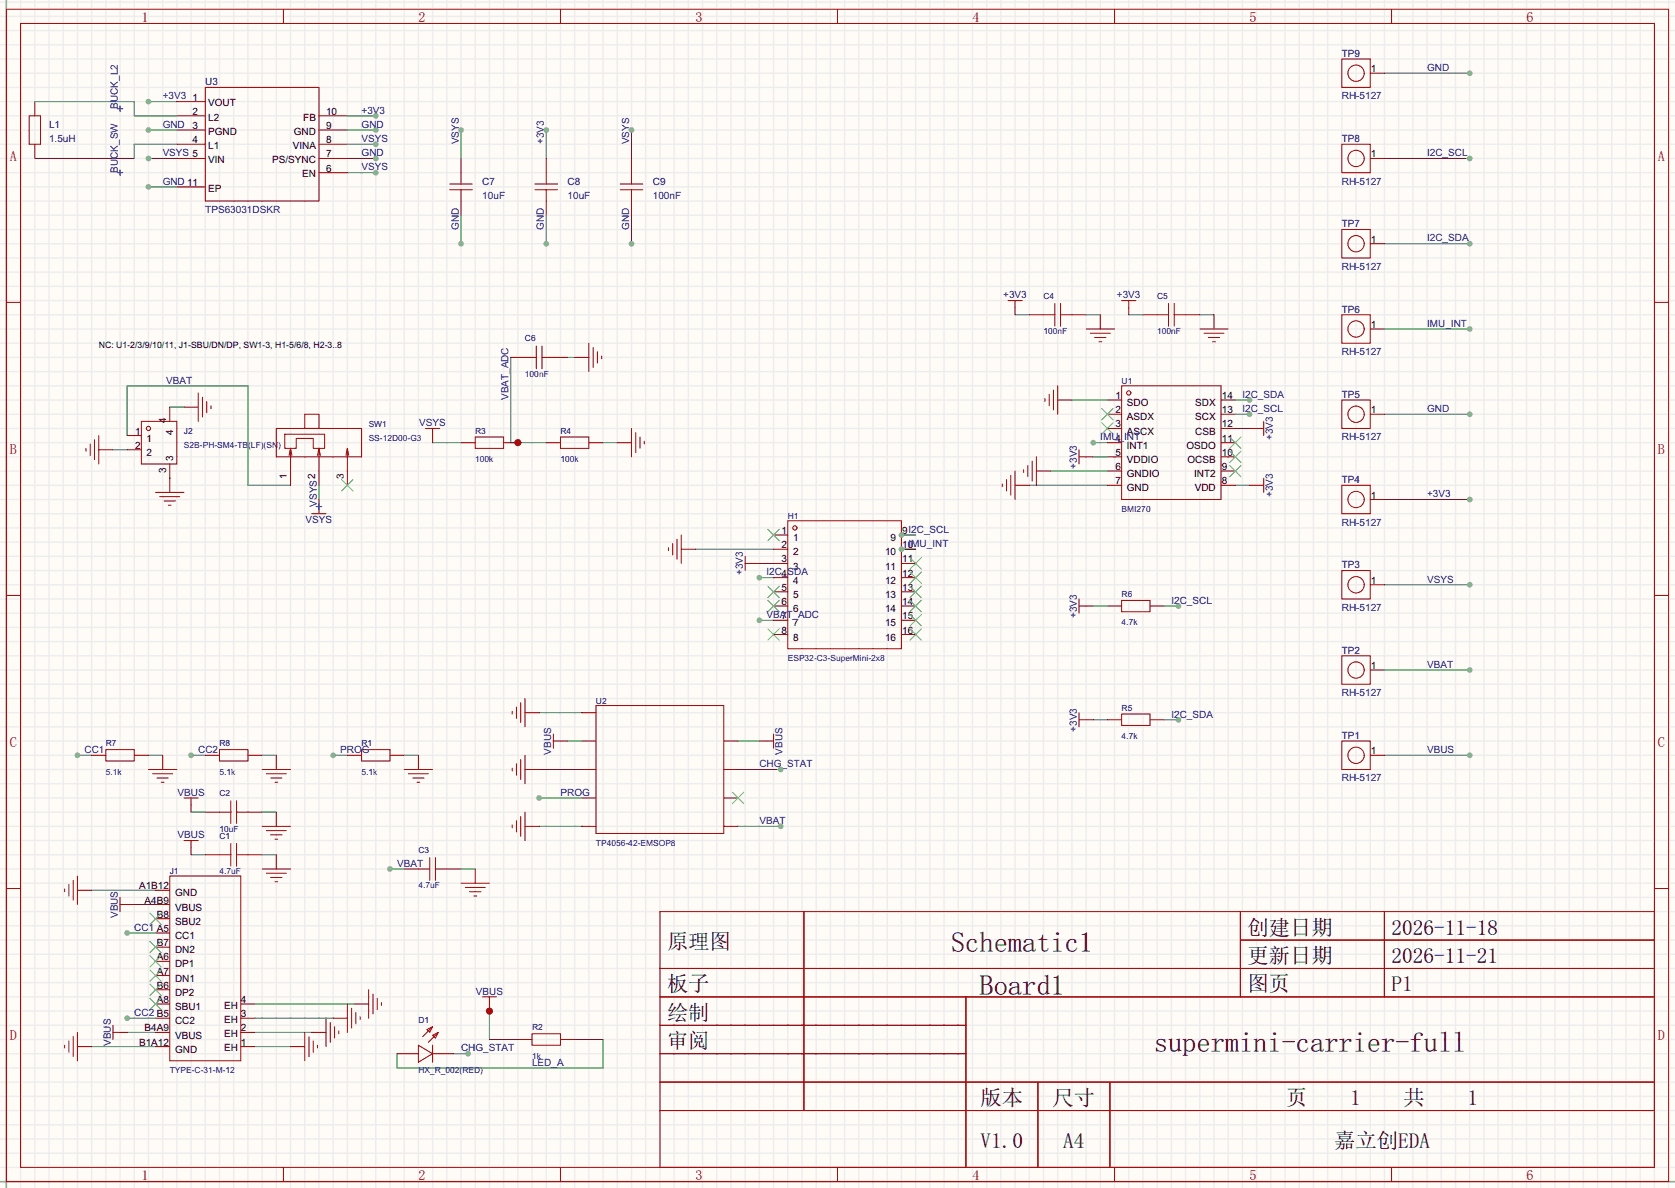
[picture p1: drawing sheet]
<svg xmlns="http://www.w3.org/2000/svg" width="299mm" height="212mm" viewBox="0 0 299 212" stroke-linecap="round" stroke-linejoin="round" font-family="sans-serif">
<path d="M0 0h299.5v212.3h-299.5z" fill="#fffcf7"/>
<g fill="none" stroke="#ededed" stroke-width=".25">
<path d="M0 .4h299.5M0 2.9h299.5M0 5.5h299.5M0 8h299.5M0 10.5h299.5M0 13.1h299.5M0 15.6h299.5M0 18.2h299.5M1.1 0v212.3M3.7 0v212.3M6.2 0v212.3M8.8 0v212.3"/>
<path d="M11.3 0v212.3M13.8 0v212.3M16.4 0v212.3M18.9 0v212.3M21.5 0v212.3M24 0v212.3M26.5 0v212.3M29.1 0v212.3M31.6 0v212.3M34.2 0v212.3M36.7 0v212.3M39.2 0v212.3"/>
<path d="M41.8 0v212.3M44.3 0v212.3M46.9 0v212.3M49.4 0v212.3M51.9 0v212.3M54.5 0v212.3M57 0v212.3M59.6 0v212.3M62.1 0v212.3M64.6 0v212.3M67.2 0v212.3M69.7 0v212.3"/>
<path d="M72.3 0v212.3M74.8 0v212.3M77.3 0v212.3M79.9 0v212.3M82.4 0v212.3M85 0v212.3M87.5 0v212.3M90 0v212.3M92.6 0v212.3M95.1 0v212.3M97.7 0v212.3M100.2 0v212.3"/>
<path d="M102.7 0v212.3M105.3 0v212.3M107.8 0v212.3M110.4 0v212.3M112.9 0v212.3M115.4 0v212.3M118 0v212.3M120.5 0v212.3M123.1 0v212.3M125.6 0v212.3M128.1 0v212.3M130.7 0v212.3"/>
<path d="M133.2 0v212.3M135.8 0v212.3M138.3 0v212.3M140.8 0v212.3M143.4 0v212.3M145.9 0v212.3M148.5 0v212.3M151 0v212.3M153.5 0v212.3M156.1 0v212.3M158.6 0v212.3M161.2 0v212.3"/>
<path d="M163.7 0v212.3M166.2 0v212.3M168.8 0v212.3M171.3 0v212.3M173.9 0v212.3M176.4 0v212.3M178.9 0v212.3M181.5 0v212.3M184 0v212.3M186.6 0v212.3M189.1 0v212.3M191.6 0v212.3"/>
<path d="M194.2 0v212.3M196.7 0v212.3M199.3 0v212.3M201.8 0v212.3M204.3 0v212.3M206.9 0v212.3M209.4 0v212.3M212 0v212.3M214.5 0v212.3M217 0v212.3M219.6 0v212.3M222.1 0v212.3"/>
<path d="M224.7 0v212.3M227.2 0v212.3M229.7 0v212.3M232.3 0v212.3M234.8 0v212.3M237.4 0v212.3M239.9 0v212.3M242.4 0v212.3M245 0v212.3M247.5 0v212.3M250.1 0v212.3M252.6 0v212.3"/>
<path d="M255.1 0v212.3M257.7 0v212.3M260.2 0v212.3M262.8 0v212.3M265.3 0v212.3M267.8 0v212.3M270.4 0v212.3M272.9 0v212.3M275.5 0v212.3M278 0v212.3M280.5 0v212.3M283.1 0v212.3"/>
<path d="M285.6 0v212.3M288.2 0v212.3M290.7 0v212.3M293.2 0v212.3M295.8 0v212.3M298.3 0v212.3M0 20.7h299.5M0 23.2h299.5M0 25.8h299.5M0 28.3h299.5M0 30.9h299.5M0 33.4h299.5"/>
<path d="M0 35.9h299.5M0 38.5h299.5M0 41h299.5M0 43.6h299.5M0 46.1h299.5M0 48.6h299.5M0 51.2h299.5M0 53.7h299.5M0 56.3h299.5M0 58.8h299.5M0 61.3h299.5M0 63.9h299.5"/>
<path d="M0 66.4h299.5M0 69h299.5M0 71.5h299.5M0 74h299.5M0 76.6h299.5M0 79.1h299.5M0 81.7h299.5M0 84.2h299.5M0 86.7h299.5M0 89.3h299.5M0 91.8h299.5M0 94.4h299.5"/>
<path d="M0 96.9h299.5M0 99.4h299.5M0 102h299.5M0 104.5h299.5M0 107.1h299.5M0 109.6h299.5M0 112.1h299.5M0 114.7h299.5M0 117.2h299.5M0 119.8h299.5M0 122.3h299.5M0 124.8h299.5"/>
<path d="M0 127.4h299.5M0 129.9h299.5M0 132.5h299.5M0 135h299.5M0 137.5h299.5M0 140.1h299.5M0 142.6h299.5M0 145.2h299.5M0 147.7h299.5M0 150.2h299.5M0 152.8h299.5M0 155.3h299.5"/>
<path d="M0 157.9h299.5M0 160.4h299.5M0 162.9h299.5M0 165.5h299.5M0 168h299.5M0 170.6h299.5M0 173.1h299.5M0 175.6h299.5M0 178.2h299.5M0 180.7h299.5M0 183.3h299.5M0 185.8h299.5"/>
<path d="M0 188.3h299.5M0 190.9h299.5M0 193.4h299.5M0 196h299.5M0 198.5h299.5M0 201h299.5M0 203.6h299.5M0 206.1h299.5M0 208.7h299.5M0 211.2h299.5"/>
</g>
<path d="M1.1 0v212.3M0 211.2h299.5" fill="none" stroke="#999" stroke-width=".25"/>
<g fill="none" stroke="#a10000" stroke-width=".18">
<path d="M1.1 1.7h297.2v209.5h-297.2zM3.7 4.2h292.1v204.5h-292.1zM50.7 1.7v2.5M100.2 1.7v2.5M149.7 1.7v2.5M199.3 1.7v2.5M248.8 1.7v2.5M1.1 54h2.6M186.6 56.3h2M188.6 54.2v4.1M189.6 56.3h2M189.6 54.2v4.1"/>
<path d="M206.9 56.3h2M208.9 54.2v4.1M209.9 56.3h2.1M209.9 54.2v4.1M295.8 54h2.5M25.3 75.3h6.3v7.6h-6.3zM49.4 76.6h15.2v5.1h-15.2zM50.9 77.6h7.1v2.5h-2v-1.7h-3v1.7h-2.1zM54.5 74h2.5v2.6h-2.5zM85 78.1h5v2h-5zM93.9 63.9h2M95.9 61.9v4"/>
<path d="M96.9 63.9h2M96.9 61.9v4M100.2 78.1h5.1v2h-5.1zM200.5 69h17.8v20.3h-17.8zM51.9 80.1l-.2 1.3M52.2 81.4l-.3-1.3v4.1M57 80.1l-.2 1.3M57.3 81.4l-.3-1.3v4.1M62.1 80.1l-.3 1.3M62.4 81.4l-.3-1.3v4.1M140.8 93.1h20.4v22.9h-20.4zM1.1 106.4h2.6"/>
<path d="M200.5 107.3h5.1v2.1h-5.1zM295.8 106.4h2.5M18.9 134h5.1v2h-5.1zM39.2 134h5.1v2h-5.1zM64.6 134h5.1v2h-5.1zM106.6 126.1h22.8v22.9h-22.8zM200.5 127.6h5.1v2.1h-5.1zM1.1 158.8h2.6M30.4 156.6h12.7v33h-12.7zM39.2 152.8h2.1M39.2 145.2h2.1M41.3 143.1v4.1"/>
<path d="M41.3 150.8v4M42.3 152.8h2M42.3 143.1v4.1M42.3 150.8v4M42.3 145.2h2M74.8 155.3h2M76.8 153.3v4.1M77.9 155.3h2M77.9 153.3v4.1M295.8 158.8h2.5M118 162.9h177.8v45.8h-177.8zM118 173.1h177.8"/>
<path d="M118 178.2h177.8M143.7 162.9v35.6M172.7 178.2v30.5M221.8 162.9v15.3M221.8 168h74M247.5 162.9v15.3M74.8 186.8l2.5 1.5-2.5 1.6zM76.3 184l1-.5-.5 1zM77.3 185l1.1-.5-.5 1.1zM77.3 186.8v3.1M77.3 183.5l-1.7 1.8M78.4 184.5l-1.8 1.8"/>
<path d="M95.1 184.8h5.1v2h-5.1zM118 183.3h54.7M118 193.4h177.8M118 188.3h54.7M118 198.5h177.8M185.6 193.4v15.3M198.4 193.4v15.3M50.7 208.7v2.5M100.2 208.7v2.5M149.7 208.7v2.5M199.3 208.7v2.5M248.8 208.7v2.5"/>
<circle cx="26.5" cy="76.6" r=".38"/>
<circle cx="201.8" cy="70.2" r=".38"/>
<circle cx="142.1" cy="94.4" r=".38"/>
</g>
<g fill="none" stroke="#870000" stroke-width=".18">
<path d="M184 56.3h2.6M191.6 56.3h2.6M204.3 56.3h2.6M212 56.3h2.5M22.7 77.9h2.6M30.4 72.8v2.5M82.4 79.1h2.6M90 79.1h2.6M91.3 63.9h2.6M97.7 79.1h2.5M98.9 63.9h2.6M105.3 79.1h2.5"/>
<path d="M198 79.1h2.5M198 71.5h2.5M198 74h2.5M198 76.6h2.5M218.3 79.1h2.6M218.3 71.5h2.6M218.3 74h2.6M218.3 76.6h2.6M22.7 80.4h2.6M30.4 82.9v2.6M51.9 84.2v2.5M57 84.2v2.5"/>
<path d="M62.1 84.2v2.5M138.3 95.6h2.5M138.3 98.2h2.5M161.2 95.6h2.5M161.2 98.2h2.5M198 81.7h2.5M198 84.2h2.5M198 86.7h2.5M218.3 81.7h2.6M218.3 84.2h2.6M218.3 86.7h2.6M138.3 100.7h2.5"/>
<path d="M138.3 103.3h2.5M138.3 105.8h2.5M138.3 108.3h2.5M138.3 110.9h2.5M138.3 113.4h2.5M161.2 100.7h2.5M161.2 103.3h2.5M161.2 105.8h2.5M161.2 108.3h2.5M161.2 110.9h2.5M161.2 113.4h2.5M198 108.3h2.5"/>
<path d="M205.6 108.3h2.6M16.4 135h2.5M24 135h2.5M36.7 135h2.5M44.3 135h2.6M62.1 135h2.5M69.7 135h2.6M104 137.5h2.6M104 132.5h2.6M104 127.4h2.6M129.4 137.5h2.6M129.4 132.5h2.6"/>
<path d="M198 128.7h2.5M205.6 128.7h2.6M27.8 159.1h2.6M36.7 152.8h2.5M36.7 145.2h2.5M44.3 152.8h2.6M44.3 145.2h2.6M72.3 155.3h2.5M79.9 155.3h2.5M104 147.7h2.6M104 142.6h2.6M129.4 147.7h2.6"/>
<path d="M129.4 142.6h2.6M27.8 161.7h2.6M27.8 164.2h2.6M27.8 166.8h2.6M27.8 169.3h2.6M27.8 171.8h2.6M27.8 174.4h2.6M27.8 176.9h2.6M27.8 179.5h2.6M43.1 179.5h2.5M87.5 179.5v1.2M27.8 182h2.6"/>
<path d="M27.8 184.5h2.6M27.8 187.1h2.6M43.1 182h2.5M43.1 184.5h2.5M43.1 187.1h2.5M71 188.3h3.8M77.3 188.3h3.9M92.6 185.8h2.5M100.2 185.8h2.5"/>
</g>
<g fill="none" stroke="#3c3" stroke-width=".18">
<path d="M197 73l2 2.1M197 75.6l2 2M199 75.6l-2 2M199 73l-2 2.1M219.8 78.1l2.1 2M221.9 78.1l-2.1 2M61.1 85.7l2 2.1M63.1 85.7l-2 2.1M137.3 94.6l2 2.1M139.3 94.6l-2 2.1M162.7 99.7l2 2M164.7 99.7l-2 2"/>
<path d="M219.8 83.2l2.1 2M219.8 80.6l2.1 2.1M221.9 83.2l-2.1 2M221.9 80.6l-2.1 2.1M137.3 104.8l2 2M137.3 107.3l2 2.1M137.3 112.4l2 2M139.3 104.8l-2 2M139.3 107.3l-2 2.1M139.3 112.4l-2 2M162.7 102.2l2 2.1M162.7 104.8l2 2"/>
<path d="M162.7 107.3l2 2.1M162.7 109.9l2 2M162.7 112.4l2 2M164.7 109.9l-2 2M164.7 102.2l-2 2.1M164.7 104.8l-2 2M164.7 107.3l-2 2.1M164.7 112.4l-2 2M130.9 141.6l2.1 2M133 141.6l-2.1 2M26.8 163.2l2 2M26.8 168.3l2 2"/>
<path d="M26.8 170.8l2 2.1M26.8 173.4l2 2M26.8 175.9l2 2M26.8 178.4l2 2.1M28.8 163.2l-2 2M28.8 168.3l-2 2M28.8 170.8l-2 2.1M28.8 173.4l-2 2M28.8 175.9l-2 2M28.8 178.4l-2 2.1"/>
</g>
<path d="M87.5 180.7h.1M87.5 180.7v5.1h5.1M102.7 185.8h5.1v5.1h-36.8v-2.6" fill="none" stroke="#008700" stroke-width=".18"/>
<circle cx="87.5" cy="180.7" r=".63" fill="#c00"/>
<path d="M91.6 147.5v.5M92.3 146.7v2M93.1 145.9v3.6M93.9 145.2v5M86.2 178.2h2.6M87.5 178.2v1.3" fill="none" stroke="#a10000" stroke-width=".18"/>
<path d="M96.4 147.7h7.6M96.4 142.6h7.6" fill="none" stroke="#008700" stroke-width=".18"/>
<path d="M93.9 147.7h2.5" fill="none" stroke="#870000" stroke-width=".18"/>
<circle cx="96.4" cy="142.6" r=".51" fill="#999"/>
<path d="M96.4 137.5h7.6M101.5 132.5h2.5M132 147.7h7.6" fill="none" stroke="#008700" stroke-width=".18"/>
<path d="M93.9 137.5h2.5M100.2 132.5h1.3" fill="none" stroke="#870000" stroke-width=".18"/>
<path d="M91.6 137.3v.5M92.3 136.5v2.1M93.1 135.8v3.5M93.9 135v5.1M98.9 131.2v2.5M98.9 132.5h1.3" fill="none" stroke="#a10000" stroke-width=".18"/>
<circle cx="139.6" cy="147.7" r=".51" fill="#999"/>
<path d="M132 137.5h7.6" fill="none" stroke="#008700" stroke-width=".18"/>
<circle cx="139.6" cy="137.5" r=".51" fill="#999"/>
<path d="M96.4 127.4h7.6M132 132.5h3.8M69.7 155.3h2.6" fill="none" stroke="#008700" stroke-width=".18"/>
<path d="M93.9 127.4h2.5M135.8 132.5h1.2" fill="none" stroke="#870000" stroke-width=".18"/>
<path d="M91.6 127.1v.5M92.3 126.4v2M93.1 125.6v3.6M93.9 124.8v5.1M137 132.5h1.3M138.3 131.2v2.5" fill="none" stroke="#a10000" stroke-width=".18"/>
<circle cx="69.7" cy="155.3" r=".51" fill="#999"/>
<path d="M59.6 135h2.5" fill="none" stroke="#008700" stroke-width=".18"/>
<circle cx="59.6" cy="135" r=".51" fill="#999"/>
<path d="M81.2 188.3h2.5" fill="none" stroke="#008700" stroke-width=".18"/>
<circle cx="83.7" cy="188.3" r=".51" fill="#999"/>
<path d="M22.7 77.9v-8.9h21.6v17.7h7.6M77.3 79.1h5.1M57 86.7v2.6M135.8 100.7h2.5M135.8 103.3h2.5" fill="none" stroke="#008700" stroke-width=".18"/>
<path d="M77.3 77.9v1.2M57 89.3v1.3M134.5 100.7h1.3" fill="none" stroke="#870000" stroke-width=".18"/>
<path d="M76.1 76.6h2.5M77.3 76.6v1.3M55.8 91.8h2.5M57 90.6v1.2M133.2 99.4v2.6M133.2 100.7h1.3" fill="none" stroke="#a10000" stroke-width=".18"/>
<circle cx="135.8" cy="103.3" r=".51" fill="#999"/>
<path d="M135.8 110.9h2.5" fill="none" stroke="#008700" stroke-width=".18"/>
<circle cx="135.8" cy="110.9" r=".51" fill="#999"/>
<path d="M161.2 95.6h2.5" fill="none" stroke="#008700" stroke-width=".18"/>
<circle cx="161.2" cy="95.6" r=".51" fill="#999"/>
<path d="M161.2 98.2h2.5" fill="none" stroke="#008700" stroke-width=".18"/>
<circle cx="161.2" cy="98.2" r=".51" fill="#999"/>
<path d="M195.5 79.1h2.5" fill="none" stroke="#008700" stroke-width=".18"/>
<circle cx="195.5" cy="79.1" r=".51" fill="#999"/>
<path d="M220.9 76.6h2.5M220.9 74h2.5M195.5 81.7h2.5M220.9 86.7h2.5" fill="none" stroke="#008700" stroke-width=".18"/>
<path d="M223.4 76.6h1.3M194.2 81.7h1.3M223.4 86.7h1.3" fill="none" stroke="#870000" stroke-width=".18"/>
<path d="M224.7 76.6h1.2M225.9 75.3v2.6M192.9 80.4v2.5M192.9 81.7h1.3M224.7 86.7h1.2M225.9 85.5v2.5" fill="none" stroke="#a10000" stroke-width=".18"/>
<circle cx="223.4" cy="74" r=".51" fill="#999"/>
<path d="M220.9 71.5h2.5" fill="none" stroke="#008700" stroke-width=".18"/>
<circle cx="223.4" cy="71.5" r=".51" fill="#999"/>
<path d="M22.7 166.8h5.1M24 161.7h3.8" fill="none" stroke="#008700" stroke-width=".18"/>
<path d="M22.7 161.7h1.3" fill="none" stroke="#870000" stroke-width=".18"/>
<path d="M21.5 160.4v2.5M21.5 161.7h1.2" fill="none" stroke="#a10000" stroke-width=".18"/>
<circle cx="22.7" cy="166.8" r=".51" fill="#999"/>
<path d="M22.7 182h5.1" fill="none" stroke="#008700" stroke-width=".18"/>
<circle cx="22.7" cy="182" r=".51" fill="#999"/>
<path d="M195.5 128.7h2.5M208.2 128.7h2.5M22.7 184.5h5.1" fill="none" stroke="#008700" stroke-width=".18"/>
<path d="M194.2 128.7h1.3M21.5 184.5h1.2" fill="none" stroke="#870000" stroke-width=".18"/>
<path d="M192.9 127.4v2.5M192.9 128.7h1.3M20.2 183.3v2.5M20.2 184.5h1.3" fill="none" stroke="#a10000" stroke-width=".18"/>
<circle cx="210.7" cy="128.7" r=".51" fill="#999"/>
<path d="M195.5 108.3h2.5M208.2 108.3h2.5" fill="none" stroke="#008700" stroke-width=".18"/>
<path d="M194.2 108.3h1.3" fill="none" stroke="#870000" stroke-width=".18"/>
<path d="M192.9 107.1v2.5M192.9 108.3h1.3" fill="none" stroke="#a10000" stroke-width=".18"/>
<circle cx="210.7" cy="108.3" r=".51" fill="#999"/>
<path d="M13.8 135h2.6" fill="none" stroke="#008700" stroke-width=".18"/>
<circle cx="13.8" cy="135" r=".51" fill="#999"/>
<path d="M34.2 135h2.5" fill="none" stroke="#008700" stroke-width=".18"/>
<circle cx="34.2" cy="135" r=".51" fill="#999"/>
<g fill="none" stroke="#008700" stroke-width=".18">
<path d="M181.5 56.3h2.5M194.2 56.3h2.5M201.8 56.3h2.5M214.5 56.3h2.5M30.4 72.8h2.5M91.3 63.9v15.2h6.4M101.5 63.9h1.2M107.8 79.1h2.6M191.6 71.5h6.4M20.2 80.4h2.5M30.4 85.5h.1M124.3 98.2h14"/>
<path d="M184 86.7h14M187.8 84.2h10.2M26.5 135h2.6M46.9 135h2.5M72.3 135h2.5M16.4 159.1h11.4M34.2 152.8h2.5M34.2 145.2h2.5M46.9 152.8h2.5M46.9 145.2h2.5M82.4 155.3h2.6M45.6 179.5h17.8"/>
<path d="M16.4 187.1h11.4M45.6 187.1h6.3M45.6 184.5h10.2M45.6 182h14"/>
</g>
<g fill="none" stroke="#870000" stroke-width=".18">
<path d="M181.5 55v1.3M196.7 56.3v2.5M201.8 55v1.3M217 56.3v2.5M32.9 72.8h2.5M102.7 63.9h2.6M110.4 79.1h2.5M189.1 71.5h2.5M17.7 80.4h2.5M30.4 85.5v2.5M121.8 98.2h2.5M181.5 86.7h2.5"/>
<path d="M185.3 84.2h2.5M29.1 135v2.5M49.4 135v2.5M74.8 135v2.5M13.8 159.1h2.6M34.2 143.9v1.3M34.2 151.5v1.3M49.4 145.2v2.5M49.4 152.8v2.5M85 155.3v2.6M63.4 179.5h2.5M13.8 187.1h2.6"/>
<path d="M51.9 187.1h2.6M55.8 184.5h2.5M59.6 182h2.5"/>
</g>
<g fill="none" stroke="#a10000" stroke-width=".18">
<path d="M180.2 53.7h2.6M181.5 53.7v1.3M194.2 58.8h5.1M194.9 59.6h3.6M200.5 53.7h2.6M201.8 53.7v1.3M214.5 58.8h5.1M215.3 59.6h3.5M16.1 79.4v2M16.9 78.6v3.6M17.7 77.9v5M35.4 70.2v5.1"/>
<path d="M36.2 71v3.6M37 71.8v2M37.7 72.5v.5M105.3 61.3v5.1M106 62.1v3.6M106.8 62.9v2M107.6 63.6v.5M112.9 76.6v5.1M113.7 77.3v3.6M114.4 78.1v2M115.2 78.9v.5M186.8 71.3v.5"/>
<path d="M187.6 70.5v2M188.3 69.7v3.6M189.1 69v5M195.7 60.3h2M196.5 61.1h.5M216 60.3h2.1M216.8 61.1h.5M15.4 80.1v.5M27.8 88h5.1M28.6 88.8h3.5M29.3 89.5h2.1M30.1 90.3h.5"/>
<path d="M119.5 97.9v.5M120.3 97.2v2M121 96.4v3.6M121.8 95.6v5.1M179.2 86.5v.5M180 85.7v2.1M180.7 85v3.5M181.5 84.2v5.1M183 84v.5M183.8 83.2v2M184.5 82.4v3.6M185.3 81.7v5"/>
<path d="M26.5 137.5h5.1M27.3 138.3h3.6M28.1 139.1h2M28.8 139.8h.5M46.9 137.5h5M47.6 138.3h3.6M48.4 139.1h2M49.1 139.8h.6M72.3 137.5h5M73 138.3h3.6M73.8 139.1h2M74.5 139.8h.6"/>
<path d="M11.6 158.9v.5M12.3 158.1v2.1M13.1 157.4v3.5M13.8 156.6v5.1M32.9 150.2h2.5M32.9 142.6h2.5M34.2 142.6v1.3M34.2 150.2v1.3M46.9 155.3h5M46.9 147.7h5M47.6 156.1h3.6M47.6 148.5h3.6"/>
<path d="M48.4 156.8h2M48.4 149.2h2M49.1 157.6h.6M49.1 150h.6M82.4 157.9h5.1M83.2 158.6h3.5M83.9 159.4h2.1M62.1 179.5v5M65.9 176.9v5.1M66.7 177.7v3.5M67.4 178.4v2.1M68.2 179.2v.5"/>
<path d="M84.7 160.2h.5M11.6 186.8v.5M12.3 186.1v2M13.1 185.3v3.6M13.8 184.5v5.1M54.5 184.5v5.1M55.2 185.3v3.6M56 186.1v2M56.8 186.8v.5M58.3 182v5.1M59.1 182.8v3.5M59.8 183.5v2.1"/>
<path d="M60.6 184.3v.5M62.9 180.2v3.6M63.6 181v2M64.4 181.7v.5"/>
</g>
<path d="M56.5 90.6h1M57 90v1.1" fill="none" stroke="#00f" stroke-width=".18"/>
<circle cx="92.6" cy="79.1" r=".63" fill="#c00"/>
<g fill="none" stroke="#870000" stroke-width=".18">
<path d="M6.2 18.2v2.5M31.6 18.2h5.1M6.2 25.8v2.5M31.6 20.7h5.1M31.6 23.2h5.1M31.6 25.8h5.1M31.6 28.3h5.1M31.6 33.4h5.1M57 20.7h5.1M57 23.2h5.1M57 25.8h5.1M57 28.3h5.1"/>
<path d="M57 30.9h5.1M82.4 28.3v2.6M82.4 35.9v2.6M97.7 28.3v2.6M97.7 35.9v2.6M112.9 28.3v2.6M112.9 35.9v2.6"/>
</g>
<g fill="none" stroke="#a10000" stroke-width=".18">
<path d="M36.7 15.6h20.3v20.3h-20.3zM5.2 20.7h2v5.1h-2zM80.4 32.9h4.1M80.4 33.9h4.1M82.4 30.9v2M82.4 33.9v2M95.6 32.9h4.1M95.6 33.9h4.1M97.7 30.9v2M97.7 33.9v2M110.9 32.9h4M110.9 33.9h4"/>
<path d="M112.9 30.9v2M112.9 33.9v2"/>
</g>
<path d="M26.5 18.2h5.1" fill="none" stroke="#008700" stroke-width=".18"/>
<circle cx="26.5" cy="18.2" r=".51" fill="#999"/>
<path d="M62.1 20.7h5.1" fill="none" stroke="#008700" stroke-width=".18"/>
<circle cx="67.2" cy="20.7" r=".51" fill="#999"/>
<path d="M26.5 28.3h5.1" fill="none" stroke="#008700" stroke-width=".18"/>
<circle cx="26.5" cy="28.3" r=".51" fill="#999"/>
<path d="M62.1 25.8h5.1" fill="none" stroke="#008700" stroke-width=".18"/>
<circle cx="67.2" cy="25.8" r=".51" fill="#999"/>
<path d="M62.1 30.9h5.1" fill="none" stroke="#008700" stroke-width=".18"/>
<circle cx="67.2" cy="30.9" r=".51" fill="#999"/>
<path d="M26.5 23.2h5.1" fill="none" stroke="#008700" stroke-width=".18"/>
<circle cx="26.5" cy="23.2" r=".51" fill="#999"/>
<path d="M62.1 23.2h5.1" fill="none" stroke="#008700" stroke-width=".18"/>
<circle cx="67.2" cy="23.2" r=".51" fill="#999"/>
<path d="M26.5 33.4h5.1" fill="none" stroke="#008700" stroke-width=".18"/>
<circle cx="26.5" cy="33.4" r=".51" fill="#999"/>
<path d="M62.1 28.3h5.1" fill="none" stroke="#008700" stroke-width=".18"/>
<circle cx="67.2" cy="28.3" r=".51" fill="#999"/>
<path d="M82.4 23.2v5.1" fill="none" stroke="#008700" stroke-width=".18"/>
<circle cx="82.4" cy="23.2" r=".51" fill="#999"/>
<path d="M82.4 38.5v5.1" fill="none" stroke="#008700" stroke-width=".18"/>
<circle cx="82.4" cy="43.6" r=".51" fill="#999"/>
<path d="M97.7 23.2v5.1" fill="none" stroke="#008700" stroke-width=".18"/>
<circle cx="97.7" cy="23.2" r=".51" fill="#999"/>
<path d="M97.7 38.5v5.1" fill="none" stroke="#008700" stroke-width=".18"/>
<circle cx="97.7" cy="43.6" r=".51" fill="#999"/>
<path d="M112.9 23.2v5.1" fill="none" stroke="#008700" stroke-width=".18"/>
<circle cx="112.9" cy="23.2" r=".51" fill="#999"/>
<path d="M112.9 38.5v5.1" fill="none" stroke="#008700" stroke-width=".18"/>
<circle cx="112.9" cy="43.6" r=".51" fill="#999"/>
<path d="M6.2 18.2h17.8v2.5h7.6M31.6 25.8h-7.6v2.5h-17.8M247.5 135h15.3" fill="none" stroke="#008700" stroke-width=".18"/>
<path d="M21 19.4h1M21.5 18.9v1M21 30.9h1M21.5 30.4v1" fill="none" stroke="#00f" stroke-width=".18"/>
<g fill="none" stroke="#a10000" stroke-width=".18">
<path d="M239.9 132.5h5.1v5h-5.1z"/>
<circle cx="242.4" cy="135" r="1.46"/>
</g>
<path d="M245 135h2.5" fill="none" stroke="#870000" stroke-width=".18"/>
<circle cx="262.8" cy="135" r=".51" fill="#999"/>
<g fill="none" stroke="#a10000" stroke-width=".18">
<path d="M239.9 117.2h5.1v5.1h-5.1z"/>
<circle cx="242.4" cy="119.8" r="1.46"/>
</g>
<path d="M245 119.8h2.5" fill="none" stroke="#870000" stroke-width=".18"/>
<path d="M247.5 119.8h15.3" fill="none" stroke="#008700" stroke-width=".18"/>
<circle cx="262.8" cy="119.8" r=".51" fill="#999"/>
<g fill="none" stroke="#a10000" stroke-width=".18">
<path d="M239.9 102h5.1v5.1h-5.1z"/>
<circle cx="242.4" cy="104.5" r="1.46"/>
</g>
<path d="M245 104.5h2.5" fill="none" stroke="#870000" stroke-width=".18"/>
<path d="M247.5 104.5h15.3" fill="none" stroke="#008700" stroke-width=".18"/>
<circle cx="262.8" cy="104.5" r=".51" fill="#999"/>
<g fill="none" stroke="#a10000" stroke-width=".18">
<path d="M239.9 86.7h5.1v5.1h-5.1z"/>
<circle cx="242.4" cy="89.3" r="1.46"/>
</g>
<path d="M245 89.3h2.5" fill="none" stroke="#870000" stroke-width=".18"/>
<path d="M247.5 89.3h15.3" fill="none" stroke="#008700" stroke-width=".18"/>
<circle cx="262.8" cy="89.3" r=".51" fill="#999"/>
<g fill="none" stroke="#a10000" stroke-width=".18">
<path d="M239.9 71.5h5.1v5.1h-5.1z"/>
<circle cx="242.4" cy="74" r="1.46"/>
</g>
<path d="M245 74h2.5" fill="none" stroke="#870000" stroke-width=".18"/>
<path d="M247.5 74h15.3" fill="none" stroke="#008700" stroke-width=".18"/>
<circle cx="262.8" cy="74" r=".51" fill="#999"/>
<g fill="none" stroke="#a10000" stroke-width=".18">
<path d="M239.9 56.3h5.1v5h-5.1z"/>
<circle cx="242.4" cy="58.8" r="1.46"/>
</g>
<path d="M245 58.8h2.5" fill="none" stroke="#870000" stroke-width=".18"/>
<path d="M247.5 58.8h15.3" fill="none" stroke="#008700" stroke-width=".18"/>
<circle cx="262.8" cy="58.8" r=".51" fill="#999"/>
<g fill="none" stroke="#a10000" stroke-width=".18">
<path d="M239.9 41h5.1v5.1h-5.1z"/>
<circle cx="242.4" cy="43.6" r="1.46"/>
</g>
<path d="M245 43.6h2.5" fill="none" stroke="#870000" stroke-width=".18"/>
<path d="M247.5 43.6h15.3" fill="none" stroke="#008700" stroke-width=".18"/>
<circle cx="262.8" cy="43.6" r=".51" fill="#999"/>
<g fill="none" stroke="#a10000" stroke-width=".18">
<path d="M239.9 25.8h5.1v5.1h-5.1z"/>
<circle cx="242.4" cy="28.3" r="1.46"/>
</g>
<path d="M245 28.3h2.5" fill="none" stroke="#870000" stroke-width=".18"/>
<path d="M247.5 28.3h15.3" fill="none" stroke="#008700" stroke-width=".18"/>
<circle cx="262.8" cy="28.3" r=".51" fill="#999"/>
<g fill="none" stroke="#a10000" stroke-width=".18">
<path d="M239.9 10.5h5.1v5.1h-5.1z"/>
<circle cx="242.4" cy="13.1" r="1.46"/>
</g>
<path d="M245 13.1h2.5" fill="none" stroke="#870000" stroke-width=".18"/>
<path d="M247.5 13.1h15.3" fill="none" stroke="#008700" stroke-width=".18"/>
<circle cx="262.8" cy="13.1" r=".51" fill="#999"/>
<g font-size="5.1">
<text x="170" y="170.2">Schematic1</text>
<text x="175.1" y="177.8">Board1</text>
<text x="206.3" y="188">supermini-carrier-full</text>
</g>
<g font-size="3.8">
<text x="223" y="167">创建日期</text>
<text x="248.8" y="167">2026-11-18</text>
<text x="119.3" y="169.6">原理图</text>
<text x="223" y="172.1">更新日期</text>
<text x="248.8" y="172.1">2026-11-21</text>
<text x="119.3" y="177.2">板子</text>
<text x="223" y="177.2">图页</text>
<text x="248.8" y="177.2">P1</text>
<text x="119.3" y="182.3">绘制</text>
<text x="119.3" y="187.4">审阅</text>
<text x="175.3" y="197.5">版本</text>
<text x="188.2" y="197.5">尺寸</text>
<text x="230" y="197.5">页</text>
<text x="241.4" y="197.5">1</text>
<text x="250.9" y="197.5">共</text>
<text x="262.4" y="197.5">1</text>
<text x="175.3" y="205.1">V1.0</text>
<text x="190.1" y="205.1">A4</text>
<text x="238.5" y="205.1">嘉立创EDA</text>
</g>
<g font-size="2.5" fill="#a00000">
<text x="25.3" y="3.8">1</text>
<text x="74.8" y="3.8">2</text>
<text x="124.3" y="3.8">3</text>
<text x="173.9" y="3.8">4</text>
<text x="223.4" y="3.8">5</text>
<text x="272.9" y="3.8">6</text>
<text x="1.8" y="28.8">A</text>
<text x="296.4" y="28.8">A</text>
<text x="1.8" y="81.2">B</text>
<text x="296.4" y="81.2">B</text>
<text x="1.8" y="133.5">C</text>
<text x="296.4" y="133.5">C</text>
<text x="1.8" y="185.9">D</text>
<text x="296.4" y="185.9">D</text>
<text x="25.3" y="210.9">1</text>
<text x="74.8" y="210.9">2</text>
<text x="124.3" y="210.9">3</text>
<text x="173.9" y="210.9">4</text>
<text x="223.4" y="210.9">5</text>
<text x="272.9" y="210.9">6</text>
</g>
<g font-size="1.8" fill="#000080">
<text x="239.9" y="10.1">TP9</text>
<text x="36.7" y="15.2">U3</text>
<text x="8.8" y="22.8">L1</text>
<text x="239.9" y="25.4">TP8</text>
<text x="86.2" y="33">C7</text>
<text x="101.5" y="33">C8</text>
<text x="116.7" y="33">C9</text>
<text x="239.9" y="40.6">TP7</text>
<text x="239.9" y="55.9">TP6</text>
<text x="239.9" y="71.1">TP5</text>
<text x="239.9" y="86.3">TP4</text>
<text x="239.9" y="101.6">TP3</text>
<text x="239.9" y="116.8">TP2</text>
<text x="239.9" y="132.1">TP1</text>
</g>
<g font-size="1.8" fill="#00f">
<text x="29.1" y="17.8">+3V3</text>
<text x="239.9" y="17.8">RH-5127</text>
<text x="255.1" y="12.7">GND</text>
<text x="21.1" y="19.4" transform="rotate(-90 21.1 19.4)">BUCK_L2</text>
<text x="29.1" y="22.8">GND</text>
<text x="64.6" y="20.3">+3V3</text>
<text x="64.6" y="22.8">GND</text>
<text x="8.8" y="25.4">1.5uH</text>
<text x="29.1" y="27.9">VSYS</text>
<text x="64.6" y="25.4">VSYS</text>
<text x="64.6" y="27.9">GND</text>
<text x="82" y="25.8" transform="rotate(-90 82 25.8)">VSYS</text>
<text x="97.3" y="25.8" transform="rotate(-90 97.3 25.8)">+3V3</text>
<text x="112.5" y="25.8" transform="rotate(-90 112.5 25.8)">VSYS</text>
<text x="255.1" y="27.9">I2C_SCL</text>
<text x="21.1" y="30.9" transform="rotate(-90 21.1 30.9)">BUCK_SW</text>
<text x="29.1" y="33">GND 11</text>
<text x="64.6" y="30.5">VSYS</text>
<text x="86.2" y="35.5">10uF</text>
<text x="101.5" y="35.5">10uF</text>
<text x="116.7" y="35.5">100nF</text>
<text x="239.9" y="33">RH-5127</text>
<text x="36.7" y="38.1">TPS63031DSKR</text>
<text x="82" y="41" transform="rotate(-90 82 41)">GND</text>
<text x="97.3" y="41" transform="rotate(-90 97.3 41)">GND</text>
<text x="112.5" y="41" transform="rotate(-90 112.5 41)">GND</text>
<text x="255.1" y="43.2">I2C_SDA</text>
<text x="179.4" y="53.3">+3V3</text>
<text x="199.7" y="53.3">+3V3</text>
<text x="239.9" y="48.2">RH-5127</text>
<text x="255.1" y="58.4">IMU_INT</text>
<text x="239.9" y="63.5">RH-5127</text>
<text x="29.7" y="68.6">VBAT</text>
<text x="90.9" y="71.5" transform="rotate(-90 90.9 71.5)">VBAT_ADC</text>
<text x="222.1" y="71.1">I2C_SDA</text>
<text x="75" y="76.2">VSYS</text>
<text x="222.1" y="73.6">I2C_SCL</text>
<text x="255.1" y="73.6">GND</text>
<text x="192.5" y="83.8" transform="rotate(-90 192.5 83.8)">+3V3</text>
<text x="196.7" y="78.7">IMU_INT</text>
<text x="227.6" y="78.7" transform="rotate(-90 227.6 78.7)">+3V3</text>
<text x="239.9" y="78.7">RH-5127</text>
<text x="227.6" y="88.9" transform="rotate(-90 227.6 88.9)">+3V3</text>
<text x="255.1" y="88.9">+3V3</text>
<text x="54.6" y="93.5">VSYS</text>
<text x="56.6" y="90.6" transform="rotate(-90 56.6 90.6)">VSYS2</text>
<text x="239.9" y="94">RH-5127</text>
<text x="162.4" y="97.8">IMU_INT</text>
<text x="132.8" y="102.8" transform="rotate(-90 132.8 102.8)">+3V3</text>
<text x="137" y="102.8">I2C_SDA</text>
<text x="209.4" y="107.9">I2C_SCL</text>
<text x="255.1" y="104.1">VSYS</text>
<text x="137" y="110.5">VBAT_ADC</text>
<text x="192.5" y="110.4" transform="rotate(-90 192.5 110.4)">+3V3</text>
<text x="239.9" y="109.2">RH-5127</text>
<text x="255.1" y="119.4">VBAT</text>
<text x="239.9" y="124.4">RH-5127</text>
<text x="192.5" y="130.8" transform="rotate(-90 192.5 130.8)">+3V3</text>
<text x="209.4" y="128.2">I2C_SDA</text>
<text x="15.1" y="134.6">CC1</text>
<text x="35.4" y="134.6">CC2</text>
<text x="60.8" y="134.6">PROG</text>
<text x="98.5" y="134.9" transform="rotate(-90 98.5 134.9)">VBUS</text>
<text x="135.8" y="137.1">CHG_STAT</text>
<text x="139.9" y="134.9" transform="rotate(-90 139.9 134.9)">VBUS</text>
<text x="255.1" y="134.6">VBUS</text>
<text x="31.7" y="142.2">VBUS</text>
<text x="100.2" y="142.2">PROG</text>
<text x="239.9" y="139.7">RH-5127</text>
<text x="31.7" y="149.8">VBUS</text>
<text x="135.8" y="147.3">VBAT</text>
<text x="71" y="154.9">VBAT</text>
<text x="21.1" y="164.1" transform="rotate(-90 21.1 164.1)">VBUS</text>
<text x="24" y="166.3">CC1 A5</text>
<text x="85.1" y="177.8">VBUS</text>
<text x="24" y="181.6">CC2 B5</text>
<text x="19.8" y="187" transform="rotate(-90 19.8 187)">VBUS</text>
<text x="82.4" y="187.9">CHG_STAT</text>
<text x="95.1" y="190.5">LED_A</text>
</g>
<g font-size="1.8">
<text x="34.4" y="18">1</text>
<text x="245.1" y="12.9">1</text>
<text x="34.4" y="20.5">2</text>
<text x="34.4" y="23.1">3</text>
<text x="37.2" y="19">VOUT</text>
<text x="37.2" y="21.5">L2</text>
<text x="54.2" y="21.5">FB</text>
<text x="58.3" y="23.1">9</text>
<text x="58.3" y="20.5">10</text>
<text x="34.4" y="25.6">4</text>
<text x="34.4" y="28.2">5</text>
<text x="37.2" y="24.1">PGND</text>
<text x="37.2" y="26.6">L1</text>
<text x="37.2" y="29.2">VIN</text>
<text x="48.7" y="29.2">PS/SYNC</text>
<text x="52.3" y="26.6">VINA</text>
<text x="52.5" y="24.1">GND</text>
<text x="58.3" y="28.2">7</text>
<text x="58.3" y="25.6">8</text>
<text x="245.1" y="28.2">1</text>
<text x="37.2" y="34.2">EP</text>
<text x="54" y="31.7">EN</text>
<text x="58.3" y="30.7">6</text>
<text x="245.1" y="43.4">1</text>
<text x="245.1" y="58.6">1</text>
<text x="199.4" y="71.3">1</text>
<text x="218.4" y="71.3">14</text>
<text x="24.2" y="77.7">1</text>
<text x="29.7" y="75.7" transform="rotate(-90 29.7 75.7)">4</text>
<text x="31" y="77.7" transform="rotate(-90 31 77.7)">4</text>
<text x="199.4" y="73.9">2</text>
<text x="199.4" y="76.4">3</text>
<text x="201.5" y="72.6">SDO</text>
<text x="201.5" y="75.1">ASDX</text>
<text x="201.5" y="77.7">ASCX</text>
<text x="213.7" y="77.7">CSB</text>
<text x="213.7" y="75.1">SCX</text>
<text x="213.7" y="72.6">SDX</text>
<text x="218.4" y="76.4">12</text>
<text x="218.4" y="73.9">13</text>
<text x="245.1" y="73.9">1</text>
<text x="24.2" y="80.2">2</text>
<text x="26.2" y="79">1</text>
<text x="26.2" y="81.5">2</text>
<text x="31" y="82.5" transform="rotate(-90 31 82.5)">3</text>
<text x="199.4" y="79">4</text>
<text x="199.4" y="81.5">5</text>
<text x="201.5" y="80.2">INT1</text>
<text x="201.5" y="82.8">VDDIO</text>
<text x="212.1" y="80.2">OSDO</text>
<text x="212.3" y="82.8">OCSB</text>
<text x="218.4" y="81.5">10</text>
<text x="218.4" y="79">11</text>
<text x="29.7" y="84.5" transform="rotate(-90 29.7 84.5)">3</text>
<text x="51.3" y="85.7" transform="rotate(-90 51.3 85.7)">1</text>
<text x="61.4" y="85.7" transform="rotate(-90 61.4 85.7)">3</text>
<text x="199.4" y="84">6</text>
<text x="199.4" y="86.6">7</text>
<text x="201.5" y="85.3">GNDIO</text>
<text x="201.5" y="87.8">GND</text>
<text x="213.5" y="85.3">INT2</text>
<text x="213.6" y="87.8">VDD</text>
<text x="218.4" y="86.6">8</text>
<text x="218.4" y="84">9</text>
<text x="245.1" y="89.1">1</text>
<text x="139.7" y="95.5">1</text>
<text x="161.3" y="95.5">9I2C_SCL</text>
<text x="139.7" y="98">2</text>
<text x="139.7" y="100.5">3</text>
<text x="141.8" y="96.7">1</text>
<text x="141.8" y="99.3">2</text>
<text x="141.8" y="101.8">3</text>
<text x="158.2" y="99.3">10</text>
<text x="158.2" y="101.8">11</text>
<text x="159.2" y="96.7">9</text>
<text x="161.3" y="98">10</text>
<text x="161.3" y="100.5">11</text>
<text x="139.7" y="103.1">4</text>
<text x="139.7" y="105.6">5</text>
<text x="141.8" y="104.4">4</text>
<text x="141.8" y="106.9">5</text>
<text x="158.2" y="104.4">12</text>
<text x="158.2" y="106.9">13</text>
<text x="161.3" y="103.1">12</text>
<text x="161.3" y="105.6">13</text>
<text x="245.1" y="104.4">1</text>
<text x="139.7" y="108.2">6</text>
<text x="139.7" y="110.7">7</text>
<text x="139.7" y="113.2">8</text>
<text x="141.8" y="109.4">6</text>
<text x="141.8" y="112">7</text>
<text x="158.2" y="109.4">14</text>
<text x="158.2" y="112">15</text>
<text x="161.3" y="108.2">14</text>
<text x="161.3" y="110.7">15</text>
<text x="161.3" y="113.2">16</text>
<text x="141.8" y="114.5">8</text>
<text x="158.2" y="114.5">16</text>
<text x="245.1" y="119.6">1</text>
<text x="245.1" y="134.8">1</text>
<text x="24.9" y="159">A1B12</text>
<text x="25.9" y="161.5">A4B9</text>
<text x="31.3" y="160.2">GND</text>
<text x="28" y="164">B8</text>
<text x="31.3" y="162.8">VBUS</text>
<text x="31.3" y="165.3">SBU2</text>
<text x="31.3" y="167.9">CC1</text>
<text x="28" y="169.1">B7</text>
<text x="28" y="171.7">A6</text>
<text x="31.3" y="170.4">DN2</text>
<text x="31.3" y="172.9">DP1</text>
<text x="28" y="174.2">A7</text>
<text x="28" y="176.7">B6</text>
<text x="28" y="179.3">A8</text>
<text x="31.3" y="175.5">DN1</text>
<text x="31.3" y="178">DP2</text>
<text x="43.1" y="179.3">4</text>
<text x="25.9" y="184.4">B4A9</text>
<text x="31.3" y="180.6">SBU1</text>
<text x="31.3" y="183.1">CC2</text>
<text x="31.3" y="185.6">VBUS</text>
<text x="40.1" y="180.3">EH</text>
<text x="40.1" y="182.8">EH</text>
<text x="40.1" y="185.4">EH</text>
<text x="43.1" y="181.8">3</text>
<text x="43.1" y="184.4">2</text>
<text x="24.9" y="186.9">B1A12</text>
<text x="31.3" y="188.2">GND</text>
<text x="40.1" y="187.9">EH</text>
<text x="43.1" y="186.9">1</text>
</g>
<text font-size="1.6" x="17.7" y="62.3">NC: U1-2/3/9/10/11, J1-SBU/DN/DP, SW1-3, H1-5/6/8, H2-3..8</text>
<g font-size="1.5" fill="#000080">
<text x="186.6" y="53.4">C4</text>
<text x="206.9" y="53.4">C5</text>
<text x="93.9" y="61">C6</text>
<text x="200.5" y="68.6">U1</text>
<text x="32.9" y="77.5">J2</text>
<text x="65.9" y="76.2">SW1</text>
<text x="85" y="77.5">R3</text>
<text x="100.2" y="77.5">R4</text>
<text x="140.8" y="92.8">H1</text>
<text x="200.5" y="106.7">R6</text>
<text x="106.6" y="125.8">U2</text>
<text x="200.5" y="127">R5</text>
<text x="18.9" y="133.4">R7</text>
<text x="39.2" y="133.4">R8</text>
<text x="64.6" y="133.4">R1</text>
<text x="39.2" y="142.3">C2</text>
<text x="39.2" y="149.9">C1</text>
<text x="74.8" y="152.4">C3</text>
<text x="30.4" y="156.3">J1</text>
<text x="74.8" y="182.9">D1</text>
<text x="95.1" y="184.2">R2</text>
</g>
<g font-size="1.5" fill="#00f">
<text x="186.6" y="59.7">100nF</text>
<text x="206.9" y="59.7">100nF</text>
<text x="93.9" y="67.4">100nF</text>
<text x="32.9" y="80.1">S2B-PH-SM4-TB(LF)(SN)</text>
<text x="65.9" y="78.8">SS-12D00-G3</text>
<text x="85" y="82.6">100k</text>
<text x="100.2" y="82.6">100k</text>
<text x="200.5" y="91.5">BMI270</text>
<text x="200.5" y="111.8">4.7k</text>
<text x="140.8" y="118.2">ESP32-C3-SuperMini-2x8</text>
<text x="200.5" y="132.1">4.7k</text>
<text x="18.9" y="138.5">5.1k</text>
<text x="39.2" y="138.5">5.1k</text>
<text x="64.6" y="138.5">5.1k</text>
<text x="39.2" y="148.6">10uF</text>
<text x="106.6" y="151.2">TP4056-42-EMSOP8</text>
<text x="39.2" y="156.3">4.7uF</text>
<text x="74.8" y="158.8">4.7uF</text>
<text x="30.4" y="191.8">TYPE-C-31-M-12</text>
<text x="74.8" y="191.8">HX_R_002(RED)</text>
<text x="95.1" y="189.3">1k</text>
</g>
</svg>
